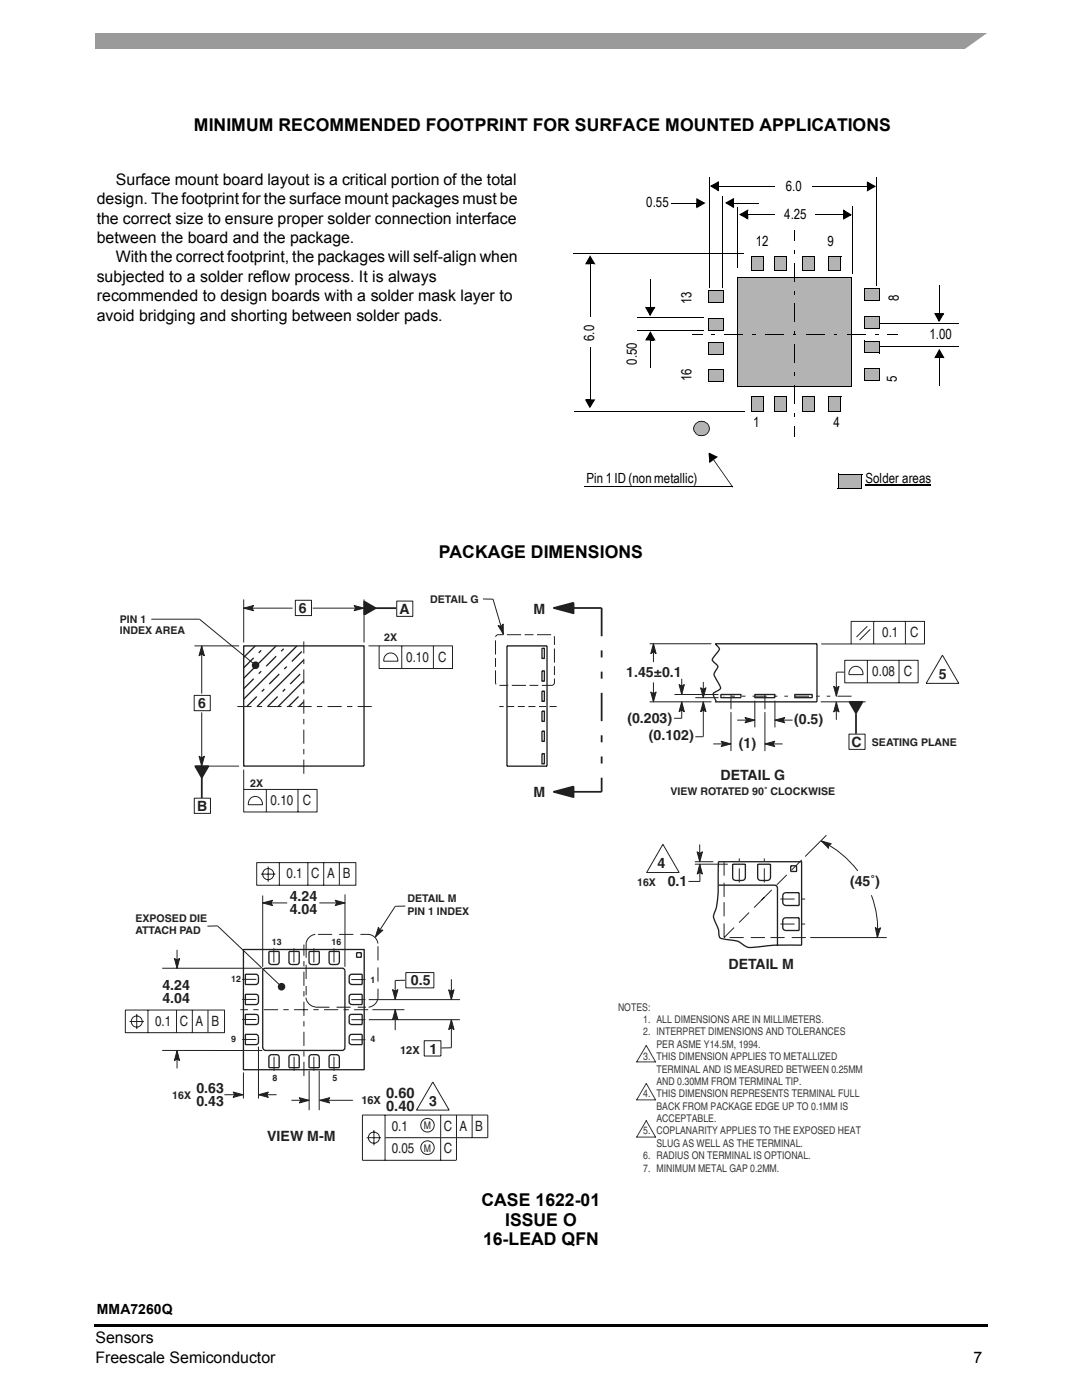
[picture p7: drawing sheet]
<svg xmlns="http://www.w3.org/2000/svg" width="216mm" height="279mm" viewBox="0 0 216 279" stroke-linecap="round" stroke-linejoin="round" font-family="sans-serif">
<path d="M18.8 264.3h178v.6h-178zM196.8 264.3h.3v.6h-.3z" fill="#000"/>
<path d="M19 6.6h177.8v3.2h-177.8z" fill="#9a9a9a"/>
<path d="M192 10.2l5.3-3.8h1.5v3.8z" fill="#fff"/>
<path d="M50.2 128.9l-1.6 1.4M129 216.2l1.8 3.3h-3.8zM129 208.6l1.8 3.3h-3.8zM129 223.6l1.8 3.3h-3.8z" fill="none" stroke="#343a3c" stroke-width=".2"/>
<g fill="none" stroke="#231f20" stroke-width=".26">
<path d="M143.4 172h16.6v16.6h-2.1a55.7 55.7 0 0 0-8.5 .5l-1.4-.8a5.8 5.8 0 0 0-3.3-.8l-.6-.2a.89 .89 0 0 1-.7-1.1v-.7l-.5-1a2.65 2.65 0 0 1-.4-2.3 18.1 18.1 0 0 0 .8-7zM143.5 176.7h11M146.8 175.7h1.3M148.7 172.5h-2.5v2.6a.6 .6 0 0 0 .6 .6M148.7 175.1a.6 .6 0 0 1-.6 .6M148.7 172.5v2.6M151.2 175.1a.63 .63 0 0 0 .6 .6M151.8 175.7h1.3M153.7 172.5h-2.5v2.6M153.7 172.5v2.6a.63 .63 0 0 1-.6 .6M154.5 176.6a.63 .63 0 0 1 .6 .7v11.3M157.8 172.8h1.1v1.1h-1.1z"/>
<path d="M159.5 178.2l-2.7-.1a.66 .66 0 0 0-.6 .7v1.3a.64 .64 0 0 0 .6 .6M159.5 178.2v2.5M156.8 183.1a.63 .63 0 0 0-.6 .7v1.3a.61 .61 0 0 0 .6 .6h2.7M156.8 183.2h2.7v2.5M156.8 180.7h2.7"/>
</g>
<path d="M144.5 179v-8.1M147.5 176.1v-4.8M152 179.6l8.2-8.2M152.5 176.1v-4.8M155.7 179.4h5M144.5 187.1l8.2-8.2M144.5 187.1v-8.1M152.6 187.1h-8.1M155.7 184.4h5M160.8 187.1h-8.2" fill="none" stroke="#231f20" stroke-width=".2" stroke-dasharray="2.8 1.4" stroke-linecap="butt"/>
<path d="M138.6 172h3.7M138.6 172.5h6.6M164.9 166.7l-4.2 4.2M173.9 178.7a19.2 19.2 0 0 1 1.2 8.4M161.7 187.1h15.2" fill="none" stroke="#231f20" stroke-width=".2"/>
<path d="M174.7 185.1l.5 .4 .5-.3-.6 1.9z" fill-rule="evenodd" fill="#231f20"/>
<path d="M174.7 185.1l.5 .4 .5-.3-.6 1.9z" fill="none" stroke="#231f20" stroke-width=".2"/>
<path d="M163.9 167.9l2 .5-.6 .3v.6z" fill-rule="evenodd" fill="#231f20"/>
<path d="M139.6 172.5l.1 3.4M163.9 167.8a20.6 20.6 0 0 1 7.3 6M163.9 167.9l2 .5-.6 .3v.6z" fill="none" stroke="#231f20" stroke-width=".2"/>
<path d="M139.6 172.5l.6 1.9-.6-.3-.5 .3z" fill-rule="evenodd" fill="#231f20"/>
<path d="M139.6 168.5v3.5M139.6 172.5l.6 1.9-.6-.3-.5 .3z" fill="none" stroke="#231f20" stroke-width=".2"/>
<path d="M139.1 170l.5 .3 .6-.3-.6 2z" fill-rule="evenodd" fill="#231f20"/>
<path d="M132.3 168.5l3.2 5.6h-6.5zM137.4 175.9h2.3M139.1 170l.5 .3 .6-.3-.6 2z" fill="none" stroke="#231f20" stroke-width=".2"/>
<path d="M48.6 128.9h24v24h-24z" fill="#fff"/>
<path d="M48.6 128.9h24v24h-24z" fill="none" stroke="#231f20" stroke-width=".26"/>
<path d="M48.6 119.6v8.6M40.2 128.9v9.5M73.5 128.9h2.2M38.8 152.9h8.9M48.6 153.6v3.9" fill="none" stroke="#231f20" stroke-width=".2"/>
<path d="M40.2 128.9l.6 2-.6-.3-.5 .3z" fill-rule="evenodd" fill="#231f20"/>
<path d="M40.2 128.9l.6 2-.6-.3-.5 .3zM62.4 121.4h10.2" fill="none" stroke="#231f20" stroke-width=".2"/>
<path d="M70.7 120.8l1.9 .6-1.9 .5 .3-.5z" fill-rule="evenodd" fill="#231f20"/>
<path d="M70.7 120.8l1.9 .6-1.9 .5 .3-.5zM40.2 142.2v10.7" fill="none" stroke="#231f20" stroke-width=".2"/>
<path d="M39.7 150.9l.5 .3 .6-.3-.6 2z" fill-rule="evenodd" fill="#231f20"/>
<path d="M48.6 121.4h9.8M39.7 150.9l.5 .3 .6-.3-.6 2z" fill="none" stroke="#231f20" stroke-width=".2"/>
<path d="M48.6 121.4l2-.6-.3 .6 .3 .5z" fill-rule="evenodd" fill="#231f20"/>
<path d="M48.6 121.4l2-.6-.3 .6 .3 .5z" fill="none" stroke="#231f20" stroke-width=".2"/>
<path d="M75 121.4h4.1" fill="none" stroke="#231f20" stroke-width=".35"/>
<path d="M72.7 120.1l2.2 1.3-2.2 1.3z" fill="#231f20"/>
<path d="M72.7 120.1l2.2 1.3-2.2 1.3zM40.3 155.2v4.1" fill="none" stroke="#231f20" stroke-width=".35"/>
<path d="M39 152.9h2.6l-1.3 2.3z" fill="#231f20"/>
<path d="M39 152.9h2.6l-1.3 2.3z" fill="none" stroke="#231f20" stroke-width=".35"/>
<path d="M39.8 123.6l11.2 9.2" fill="none" stroke="#231f20" stroke-width=".2"/>
<circle cx="51" cy="132.8" r=".59" fill="#231f20"/>
<circle cx="51" cy="132.8" r=".59" fill="none" stroke="#231f20" stroke-width=".35"/>
<path d="M30.2 123.6h9.6" fill="none" stroke="#231f20" stroke-width=".2"/>
<path d="M38.7 138.8h3.3v3h-3.3z" fill="#fff"/>
<path d="M38.7 138.8h3.3v3h-3.3z" fill="none" stroke="#231f20" stroke-width=".2"/>
<path d="M38.8 159.3h3.2v3h-3.2z" fill="#fff"/>
<path d="M75.7 128.9h14.6v4.5h-14.6zM79.4 132h-2.8a1.43 1.43 0 0 1 1.4-1.7 1.43 1.43 0 0 1 1.4 1.7M80.2 128.9v4.5M86.5 128.9v4.5M38.8 159.3h3.2v3h-3.2zM48.6 157.5h14.7v4.5h-14.7zM53.1 157.5v4.5M59.5 157.5v4.5M49.5 160.6a1.43 1.43 0 0 1 1.5-1.7 1.43 1.43 0 0 1 1.4 1.7M49.6 160.6h2.8" fill="none" stroke="#231f20" stroke-width=".2"/>
<path d="M79.2 120h3.2v3h-3.2z" fill="#fff"/>
<path d="M79.2 120h3.2v3h-3.2z" fill="none" stroke="#231f20" stroke-width=".2"/>
<path d="M58.9 119.8h3.3v3.1h-3.3z" fill="#fff"/>
<path d="M58.9 119.8h3.3v3.1h-3.3zM72.6 119.6v8.6M38.8 128.9h8.9" fill="none" stroke="#231f20" stroke-width=".2"/>
<path d="M60.6 154.4v-26.4M74.2 141h-27.2" fill="none" stroke="#231f20" stroke-width=".2" stroke-dasharray="2.8 1.1 1.1 1.1" stroke-linecap="butt"/>
<path d="M101.2 128.9h7.9v24h-7.9z" fill="none" stroke="#231f20" stroke-width=".26"/>
<path d="M108.1 133.9h.5v2h-.5z" fill="#fff"/>
<path d="M108.1 133.9h.5v2h-.5z" fill="none" stroke="#231f20" stroke-width=".26"/>
<path d="M108.1 137.9h.5v2.1h-.5z" fill="#fff"/>
<path d="M108.1 137.9h.5v2.1h-.5z" fill="none" stroke="#231f20" stroke-width=".26"/>
<path d="M108.1 141.9h.5v2.1h-.5z" fill="#fff"/>
<path d="M108.1 141.9h.5v2.1h-.5z" fill="none" stroke="#231f20" stroke-width=".26"/>
<path d="M108.1 145.9h.5v2.1h-.5z" fill="#fff"/>
<path d="M108.1 145.9h.5v2.1h-.5z" fill="none" stroke="#231f20" stroke-width=".26"/>
<path d="M108.1 129.4h.5v2h-.5z" fill="#fff"/>
<path d="M108.1 129.4h.5v2h-.5z" fill="none" stroke="#231f20" stroke-width=".26"/>
<path d="M108.1 150.4h.5v2h-.5z" fill="#fff"/>
<path d="M108.1 150.4h.5v2h-.5z" fill="none" stroke="#231f20" stroke-width=".26"/>
<path d="M110.5 121.3h9.6" fill="none" stroke="#231f20" stroke-width=".35"/>
<path d="M110.5 121.3l3.9-1v2.1z" fill="#231f20"/>
<path d="M110.5 121.3l3.9-1v2.1zM110.5 158h9.6" fill="none" stroke="#231f20" stroke-width=".35"/>
<path d="M110.5 158l3.9-1v2.1z" fill="#231f20"/>
<path d="M110.5 158l3.9-1v2.1z" fill="none" stroke="#231f20" stroke-width=".35"/>
<path d="M120.1 121.3v36.7" fill="none" stroke="#231f20" stroke-width=".35" stroke-dasharray="5.6 2.8 1.4 2.8 1.4 2.8" stroke-linecap="butt"/>
<path d="M96.8 128.5h3.7v3.5h-3.7z" fill="#fff"/>
<path d="M96.8 128.5h3.7v3.5h-3.7z" fill="none" stroke="#fff" stroke-width=".2"/>
<path d="M111.1 141h-11.5" fill="none" stroke="#231f20" stroke-width=".2" stroke-dasharray="1.4 .7" stroke-linecap="butt"/>
<path d="M142.7 128.5h20.3v11.6h-20.3M143 128.6l-.1 .1 .1 .1a.7 .7 0 0 1 .4 1.1l-1.1 1.4a.83 .83 0 0 0 .5 1.2l.3 .3a.96 .96 0 0 1-.4 1.1 1.04 1.04 0 0 0 .1 1.5l1 1.9-.2 .3-1.1 .6a1.15 1.15 0 0 0 .3 1.5l.1 .2" fill="none" stroke="#231f20" stroke-width=".26"/>
<path d="M143.8 138.6h4.1v.6h-4.1z" fill="#fff"/>
<path d="M143.8 138.6h4.1v.6h-4.1z" fill="none" stroke="#231f20" stroke-width=".26"/>
<path d="M150.6 138.6h4v.6h-4z" fill="#fff"/>
<path d="M150.6 138.6h4v.6h-4z" fill="none" stroke="#231f20" stroke-width=".26"/>
<path d="M158.6 138.6h3.5v.6h-3.5z" fill="#fff"/>
<path d="M158.6 138.6h3.5v.6h-3.5z" fill="none" stroke="#231f20" stroke-width=".26"/>
<path d="M138.7 139.2h4.7M129.6 140.1h12.3M163.8 140.1h8.9" fill="none" stroke="#231f20" stroke-width=".2"/>
<path d="M170.8 142.4v4" fill="none" stroke="#231f20" stroke-width=".35"/>
<path d="M169.5 140.1h2.6l-1.3 2.2z" fill="#231f20"/>
<path d="M169.5 140.1h2.6l-1.3 2.2z" fill="none" stroke="#231f20" stroke-width=".35"/>
<path d="M140.3 140.1v6.9" fill="none" stroke="#231f20" stroke-width=".2"/>
<path d="M140.3 140.1l.6 1.9-.6-.3-.5 .3z" fill-rule="evenodd" fill="#231f20"/>
<path d="M136 140.1v3.2M140.3 140.1l.6 1.9-.6-.3-.5 .3z" fill="none" stroke="#231f20" stroke-width=".2"/>
<path d="M136 140.1l.5 1.9-.5-.3-.5 .3z" fill-rule="evenodd" fill="#231f20"/>
<path d="M140.3 136.1v3.1M136 140.1l.5 1.9-.5-.3-.5 .3z" fill="none" stroke="#231f20" stroke-width=".2"/>
<path d="M139.8 137.3l.5 .3 .6-.3-.6 1.9z" fill-rule="evenodd" fill="#231f20"/>
<path d="M139.8 137.3l.5 .3 .6-.3-.6 1.9zM166.9 134.1v4.8" fill="none" stroke="#231f20" stroke-width=".2"/>
<path d="M166.4 137l.5 .3 .5-.3-.5 1.9z" fill-rule="evenodd" fill="#231f20"/>
<path d="M129.6 128.5h12.3M130.4 128.5v3.6M163.9 128.5h5.9M166.4 137l.5 .3 .5-.3-.5 1.9z" fill="none" stroke="#231f20" stroke-width=".2"/>
<path d="M130.4 128.5l.5 1.9-.5-.3-.5 .3z" fill-rule="evenodd" fill="#231f20"/>
<path d="M130.4 128.5l.5 1.9-.5-.3-.5 .3zM130.4 136.2v3.9" fill="none" stroke="#231f20" stroke-width=".2"/>
<path d="M129.9 138.1l.5 .3 .5-.3-.5 2z" fill-rule="evenodd" fill="#231f20"/>
<path d="M129.9 138.1l.5 .3 .5-.3-.5 2zM166.9 140.1v3.6" fill="none" stroke="#231f20" stroke-width=".2"/>
<path d="M166.9 140.1l.5 2-.5-.3-.5 .3z" fill-rule="evenodd" fill="#231f20"/>
<path d="M168.6 131.8h14.6v4.5h-14.6zM169.7 133.5a1.42 1.42 0 0 1 1.7-.4 1.42 1.42 0 0 1 .8 1.6l-2.8-.1v-.4zM169.8 124h14.7v4.5h-14.7zM173.1 125l-2.2 2.1M173.1 131.8v4.5M173.7 125.6l-2.2 2.1M174.3 124v4.5M179.4 131.8v4.5M180.7 124v4.5M166.9 140.1l.5 2-.5-.3-.5 .3z" fill="none" stroke="#231f20" stroke-width=".2"/>
<path d="M169.4 146.5h3.2v3.1h-3.2z" fill="#fff"/>
<path d="M150.6 139.8v5.4M154.6 139.8v5.4M167 134.1h1.5M188.1 130.8l3.2 5.6h-6.5zM138.7 147h1.6M145.9 142.1v7.8M147.1 143.7h3.5M152.6 142.1v7.8M169.4 146.5h3.2v3.1h-3.2z" fill="none" stroke="#231f20" stroke-width=".2"/>
<path d="M148.7 143.2l1.9 .5-1.9 .5 .3-.5z" fill-rule="evenodd" fill="#231f20"/>
<path d="M142.3 148.5h3.6M148.7 143.2l1.9 .5-1.9 .5 .3-.5z" fill="none" stroke="#231f20" stroke-width=".2"/>
<path d="M143.9 147.9l2 .6-2 .5 .3-.5z" fill-rule="evenodd" fill="#231f20"/>
<path d="M143.9 147.9l2 .6-2 .5 .3-.5zM152.6 148.5h3.6" fill="none" stroke="#231f20" stroke-width=".2"/>
<path d="M152.6 148.5l2-.6-.3 .6 .3 .5z" fill-rule="evenodd" fill="#231f20"/>
<path d="M152.6 148.5l2-.6-.3 .6 .3 .5zM154.6 143.7h3.6" fill="none" stroke="#231f20" stroke-width=".2"/>
<path d="M154.6 143.7l2-.5-.3 .5 .3 .5z" fill-rule="evenodd" fill="#231f20"/>
<path d="M134.6 138.6h8.8M136 135.5v3.1M154.6 143.7l2-.5-.3 .5 .3 .5z" fill="none" stroke="#231f20" stroke-width=".2"/>
<path d="M145.9 141.5v-3.4M152.6 141.5v-3.4" fill="none" stroke="#231f20" stroke-width=".2" stroke-dasharray="2.8 1.4" stroke-linecap="butt"/>
<path d="M169.9 138.9h-25.5" fill="none" stroke="#231f20" stroke-width=".2" stroke-dasharray="2.8 1.4 .7 1.4 .7 1.4" stroke-linecap="butt"/>
<path d="M135.5 136.6l.5 .3 .5-.3-.5 2z" fill-rule="evenodd" fill="#231f20"/>
<path d="M135.5 136.6l.5 .3 .5-.3-.5 2zM134.5 143.3h1.5" fill="none" stroke="#231f20" stroke-width=".2"/>
<path d="M48.6 189.5h24.1v24h-24.1z" fill="#fff"/>
<g fill="none" stroke="#231f20" stroke-width=".26">
<path d="M48.6 189.5h24.1v24h-24.1zM51.1 194.4l.2 .1 .3 .4v1.1l-.3 .4-2.3 .1M51.1 194.4l-2.1 .1v2M55.7 189.9h-2v2.1M55.7 189.9l-.1 2.3-.4 .3h-1l-.3-.1-.3-.4M57.6 192l.3 .4 .3 .1h1l.4-.3 .1-2.3h-2v2.1M61.6 192l.3 .4 .3 .1 1.2-.1 .3-.4M61.7 192v-2.1h2v2.1M65.7 189.9v2.3l.5 .3h1l.4-.3 .1-.2M65.7 189.9h2v2.1M68.3 193.2l.4 .3 .1 .2-.1 15.7-.4 .2h-15.4l-.4-.2v-.3M68.3 193.2l-15.6 .1-.3 .4v15.4"/>
<path d="M69.7 200l.2 .4 .3 .1h2.1M70.2 198.4l-.5 .3v1.3M70.2 198.4h2.1v2M70.2 196.5h2.1M71.2 190.1h.9v.9h-.9zM72.3 196.5v-2.1h-2.1l-.5 .3v1.3l.2 .4 .3 .1M49 200.4v-2h2.1l.4 .3 .1 1.3-.3 .4-2.3 .1M49 206.4l2.3 .1 .3 .4-.1 1.3-.4 .3h-2.1v-2M49 202.4l2.3 .1 .3 .5-.1 1.2-.4 .3h-2.1v-2M55.7 211l-.1-.3-.4-.2-1.3 .1-.2 .4v2.1h2M55.7 211v2.1M59.2 210.5l.4 .2 .1 .3v2.1h-2v-2.4l.5-.2h1"/>
<path d="M61.7 210.7l.5-.2h1l.4 .2 .1 2.4h-2zM65.7 213.1v-2.4a1.71 1.71 0 0 1 1.7-.1l.3 .4v2.1h-2M69.7 203.9l.2 .5 .3 .1M70.2 202.4l-.5 .3v1.3M70.2 202.4h2.1M72.3 206.4l-2.4 .1-.2 .4v1.1l.2 .4 .3 .1M72.3 206.5v2h-2.1M72.3 202.5v2h-2.1"/>
</g>
<path d="M68.8 178.5v14.5M73.6 199.5h18.2M78.9 201.5v4.1" fill="none" stroke="#231f20" stroke-width=".2"/>
<path d="M78.9 201.5l.5 2-.5-.3-.6 .3z" fill-rule="evenodd" fill="#231f20"/>
<path d="M78.9 195.7v3.8M73.6 203.5h18.2M78.9 201.5l.5 2-.5-.3-.6 .3z" fill="none" stroke="#231f20" stroke-width=".2"/>
<path d="M78.3 197.5l.6 .3 .5-.3-.5 2z" fill-rule="evenodd" fill="#231f20"/>
<path d="M52.4 178.7v14.3M43.4 184.8l12.8 12.1M78.3 197.5l.6 .3 .5-.3-.5 2zM48.6 214v5.2M51.6 208.9v10.3M61.7 213.7v7.9M63.7 213.7v7.9" fill="none" stroke="#231f20" stroke-width=".2"/>
<circle cx="56.2" cy="196.9" r=".58" fill="#231f20"/>
<circle cx="56.2" cy="196.9" r=".58" fill="none" stroke="#231f20" stroke-width=".35"/>
<path d="M43.4 184.8h-2M58.2 219.6h3.5" fill="none" stroke="#231f20" stroke-width=".2"/>
<path d="M59.7 219.1l2 .5-2 .5 .3-.5z" fill-rule="evenodd" fill="#231f20"/>
<path d="M59.7 219.1l2 .5-2 .5 .3-.5zM63.8 219.6h6.6" fill="none" stroke="#231f20" stroke-width=".2"/>
<path d="M63.8 219.6l2-.5-.3 .5 .3 .5z" fill-rule="evenodd" fill="#231f20"/>
<path d="M63.7 180.2h5.1M63.8 219.6l2-.5-.3 .5 .3 .5z" fill="none" stroke="#231f20" stroke-width=".2"/>
<path d="M66.9 179.7l1.9 .5-1.9 .5 .3-.5z" fill-rule="evenodd" fill="#231f20"/>
<path d="M66.9 179.7l1.9 .5-1.9 .5 .3-.5zM52.4 180.2h4.9" fill="none" stroke="#231f20" stroke-width=".2"/>
<path d="M52.4 180.2l2-.5-.3 .5 .3 .5z" fill-rule="evenodd" fill="#231f20"/>
<path d="M52.4 180.2l2-.5-.3 .5 .3 .5zM44.8 218.5h3.7" fill="none" stroke="#231f20" stroke-width=".2"/>
<path d="M46.5 217.9l2 .6-2 .5 .3-.5z" fill-rule="evenodd" fill="#231f20"/>
<path d="M46.5 217.9l2 .6-2 .5 .3-.5zM51.6 218.5h3.6" fill="none" stroke="#231f20" stroke-width=".2"/>
<path d="M51.6 218.5l1.9-.6-.3 .6 .3 .5z" fill-rule="evenodd" fill="#231f20"/>
<g fill="none" stroke="#231f20" stroke-width=".2">
<path d="M51.2 172.2h19.8v4.5h-19.8zM52.1 174.4h2.8M53.5 172.9v3.1M55.7 172.2v4.5M61.4 172.2v4.5M64.6 172.2v4.5M67.7 172.2v4.5M80.9 180.8l-2 .1-4 6.1M51.6 218.5l1.9-.6-.3 .6 .3 .5zM73.2 227h2.8M74.6 225.5v3.1M76.8 222.5v9.1"/>
<path d="M76.9 227h20.4v-4.5h-25v9.1h18.7M87.9 222.5v9.1M91.1 222.5v9.1M94.2 222.5v4.5"/>
<circle cx="53.5" cy="174.4" r="1.11"/>
<circle cx="74.6" cy="227" r="1.11"/>
<circle cx="85.3" cy="229" r="1.35"/>
<circle cx="85.3" cy="224.6" r="1.35"/>
</g>
<path d="M60.6 214.7v-26.2M73.5 201.5h-25.5" fill="none" stroke="#231f20" stroke-width=".2" stroke-dasharray="2.8 1.1 1.1 1.1" stroke-linecap="butt"/>
<path d="M61.1 188.3a2.16 2.16 0 0 1 2.3-1.8M61.1 188.3v10.3M63.4 186.5h10.2M73.5 186.5a2.12 2.12 0 0 1 1.9 2.3M75.4 199.2a2.13 2.13 0 0 1-2.4 1.8M75.4 188.8v10.4M62.9 200.9a2.12 2.12 0 0 1-1.9-2.3M62.9 201h10.1" fill="none" stroke="#231f20" stroke-width=".2" stroke-dasharray="2.8 1.4" stroke-linecap="butt"/>
<path d="M75.5 185.1l.3 .5h.6l-1.5 1.4z" fill-rule="evenodd" fill="#231f20"/>
<path d="M96.4 119.5l2 .1 2 7M75.5 185.1l.3 .5h.6l-1.5 1.4z" fill="none" stroke="#231f20" stroke-width=".2"/>
<path d="M99.4 124.8l.6 .2 .4-.4v2z" fill-rule="evenodd" fill="#231f20"/>
<path d="M99.4 124.8l.6 .2 .4-.4v2zM32.4 193.2h19.7M35.3 189.5v3.7M32.4 209.6l19.9 .1" fill="none" stroke="#231f20" stroke-width=".2"/>
<path d="M34.8 191.3l.5 .3 .5-.3-.5 1.9z" fill-rule="evenodd" fill="#231f20"/>
<path d="M34.8 191.3l.5 .3 .5-.3-.5 1.9zM35.3 209.7v3.5" fill="none" stroke="#231f20" stroke-width=".2"/>
<path d="M35.3 209.7l.5 2-.5-.3-.5 .3z" fill-rule="evenodd" fill="#231f20"/>
<g fill="none" stroke="#231f20" stroke-width=".2">
<path d="M80.9 195.6l-2 .1M25 201.6h19.8v4.5h-19.8zM25.9 203.9h2.8M27.3 202.4v3M29.5 201.6v4.5M35.2 201.6v4.5M35.3 209.7l.5 2-.5-.3-.5 .3zM38.4 201.6v4.5M41.5 201.6v4.5"/>
<circle cx="27.3" cy="203.9" r="1.1"/>
</g>
<path d="M84.6 207.7h3.4v3.1h-3.4z" fill="#fff"/>
<path d="M74.3 201.5h6.4M84.6 207.7h3.4v3.1h-3.4z" fill="none" stroke="#231f20" stroke-width=".2"/>
<g fill="none" stroke="#231f20" stroke-width=".2" stroke-dasharray="2.8 1.4" stroke-linecap="butt">
<path d="M48.3 199.5h3.7M48.3 195.5h3.7M54.6 189.2v3.8M58.6 189.2v3.8M62.6 189.2v3.8M66.6 189.2v3.8M72.9 199.5h-3.7M72.9 195.5h-3.7M48.3 207.5h3.7M48.3 203.5h3.7M54.7 213.7v-3.7M58.7 213.7v-3.7"/>
<path d="M62.6 213.7v-3.7M66.6 213.7v-3.7M72.9 207.5h-3.7M72.9 203.5h-3.7"/>
</g>
<path d="M81 194.1h5.6v3.1h-5.6z" fill="#fff"/>
<path d="M81 194.1h5.6v3.1h-5.6zM90.1 195.4v4.1" fill="none" stroke="#231f20" stroke-width=".2"/>
<path d="M89.5 197.5l.6 .3 .5-.3-.5 2z" fill-rule="evenodd" fill="#231f20"/>
<path d="M89.5 197.5l.6 .3 .5-.3-.5 2zM90.1 203.5v5.6" fill="none" stroke="#231f20" stroke-width=".2"/>
<path d="M90.1 203.5l.5 2-.5-.3-.6 .3z" fill-rule="evenodd" fill="#231f20"/>
<path d="M86.4 215.9l3.2 5.6h-6.5zM90.1 203.5l.5 2-.5-.3-.6 .3zM90.1 209.1h-2" fill="none" stroke="#231f20" stroke-width=".2"/>
<path d="M50.9 128.9l-2.3 2.3M55.1 128.9l-6.5 6.5M59.3 128.9l-10.7 10.6M60.6 131.7l-9.3 9.3M60.6 135.9l-5.1 5.1M60.6 140l-.9 1" fill="none" stroke="#231f20" stroke-width=".26"/>
<path d="M48.6 133.3l4.4-4.4M48.6 137.5l8.6-8.6M49.2 141l11.4-11.4M53.4 141l7.2-7.2M57.6 141l3-3" fill="none" stroke="#231f20" stroke-width=".26" stroke-dasharray="2.8 1.4 .7 1.4" stroke-linecap="butt"/>
<path d="M98.9 126.9l.5-.2h11l.2 .5v9.3l-.5 .3-10.9-.1-.3-.5z" fill="none" stroke="#231f20" stroke-width=".2" stroke-dasharray="2.8 .7 1.8 .7" stroke-linecap="butt"/>
<path d="M147.1 55.4h22.8v21.8h-22.8z" fill="#b3b3b3"/>
<path d="M147.1 55.4h22.9M147.1 55.3v21.9M169.9 55.4v21.9M147 77.2h22.9" fill="none" stroke="#000" stroke-width=".2"/>
<g fill="#fff">
<path d="M136.1 56.8h2.9v3.9h-2.9z"/>
<path d="M177.5 56.1h3.4v4h-3.4z"/>
<path d="M136.1 71h3.7v5h-3.7z"/>
<path d="M177.1 72.4h3.8v3.9h-3.8z"/>
<path d="M125.2 67.7h3.7v5.1h-3.7z"/>
<path d="M116.6 64h3.8v5h-3.8z"/>
<path d="M172.7 94.5h13.4v2.9h-13.4z"/>
</g>
<path d="M172.7 96.7h13.1" fill="none" stroke="#000" stroke-width=".21"/>
<path d="M117 94.6h22.1v2.2h-22.1z" fill="#fff"/>
<path d="M172.6 57.7h2.9v2.3h-2.9z" fill="#b3b3b3"/>
<path d="M172.5 60h3M172.6 57.7h3M172.6 57.6v2.4M175.5 57.7v2.4" fill="none" stroke="#000" stroke-width=".2"/>
<path d="M172.6 63.2h2.9v2.4h-2.9z" fill="#b3b3b3"/>
<path d="M172.5 65.6h3M172.6 63.2h3M172.6 63.2v2.4M175.5 63.2v2.5" fill="none" stroke="#000" stroke-width=".2"/>
<path d="M172.6 68.1h2.9v2.3h-2.9z" fill="#b3b3b3"/>
<path d="M172.5 70.4h3M172.6 68.1h3M172.6 68v2.4M175.5 68.1v2.4" fill="none" stroke="#000" stroke-width=".2"/>
<path d="M172.6 73.5h2.9v2.4h-2.9z" fill="#b3b3b3"/>
<path d="M172.5 75.9h3M172.6 73.5h3M172.6 73.4v2.5M175.5 73.5v2.4" fill="none" stroke="#000" stroke-width=".2"/>
<path d="M141.4 58h2.9v2.3h-2.9z" fill="#b3b3b3"/>
<path d="M141.4 57.9v2.4M141.4 58h3M144.3 58v2.4M141.4 60.3h2.9" fill="none" stroke="#000" stroke-width=".2"/>
<path d="M141.4 63.5h2.9v2.4h-2.9z" fill="#b3b3b3"/>
<path d="M141.4 65.9h2.9M141.4 63.5v2.4M141.4 63.5h3M144.3 63.5v2.5" fill="none" stroke="#000" stroke-width=".2"/>
<path d="M141.4 68.4h2.9v2.3h-2.9z" fill="#b3b3b3"/>
<path d="M141.4 70.7h2.9M141.4 68.3v2.4M141.4 68.4h3M144.3 68.4v2.4" fill="none" stroke="#000" stroke-width=".2"/>
<path d="M141.4 73.8h2.9v2.4h-2.9z" fill="#b3b3b3"/>
<path d="M141.4 76.2h2.9M141.4 73.7v2.5M141.4 73.8h3M144.3 73.8v2.4" fill="none" stroke="#000" stroke-width=".2"/>
<path d="M149.9 79.2h2.4v2.8h-2.4z" fill="#b3b3b3"/>
<path d="M149.9 79.1v2.9M149.9 79.2h2.5M152.3 79.2v2.9M149.9 82h2.4" fill="none" stroke="#000" stroke-width=".2"/>
<path d="M154.6 79.2h2.3v2.8h-2.3z" fill="#b3b3b3"/>
<path d="M154.6 79.2h2.4M154.6 79.1v2.9M156.9 79.2v2.9M154.5 82h2.4" fill="none" stroke="#000" stroke-width=".2"/>
<path d="M160.2 79.2h2.4v2.8h-2.4z" fill="#b3b3b3"/>
<path d="M160.2 79.2h2.4M160.2 79.1v2.9M162.6 79.2v2.9M160.1 82h2.5" fill="none" stroke="#000" stroke-width=".2"/>
<path d="M165.4 79.2h2.4v2.8h-2.4z" fill="#b3b3b3"/>
<path d="M165.4 79.1v2.9M165.4 79.2h2.5M167.8 79.2v2.9M165.3 82h2.5" fill="none" stroke="#000" stroke-width=".2"/>
<path d="M149.9 51.2h2.4v2.8h-2.4z" fill="#b3b3b3"/>
<path d="M149.9 54h2.4M149.9 51.1v2.9M149.9 51.2h2.5M152.3 51.2v2.9" fill="none" stroke="#000" stroke-width=".2"/>
<path d="M154.6 51.2h2.3v2.8h-2.3z" fill="#b3b3b3"/>
<path d="M154.5 54h2.4M154.6 51.2h2.4M154.6 51.1v2.9M156.9 51.2v2.9" fill="none" stroke="#000" stroke-width=".2"/>
<path d="M160.2 51.2h2.4v2.8h-2.4z" fill="#b3b3b3"/>
<path d="M160.1 54h2.5M160.2 51.2h2.4M160.2 51.1v2.9M162.6 51.2v2.9" fill="none" stroke="#000" stroke-width=".2"/>
<path d="M165.4 51.2h2.4v2.8h-2.4z" fill="#b3b3b3"/>
<g fill="none" stroke="#000" stroke-width=".2">
<path d="M141.5 35.4v22M144.2 39.1v18.2M174.9 35.4v21.7M114.5 50.7h34M147.1 41.4v12.1M158.6 46v2.1M158.6 52.5v3.7M165.3 54h2.5M165.4 51.1v2.9M165.4 51.2h2.5M167.8 51.2v2.9M170.2 41.2v13.4"/>
<path d="M127.1 63.4h13.3M127.1 66h13.3M138 66.8h2.2M144.5 66.8h3.8M152.7 66.8h3.7M158.6 60.6v3.7M158.6 68.7v3.8M158.6 76.8v3.8M160.8 66.8h3.7M169 66.8h3.7M175.6 64.5h15.7M175.6 69.2h15.7"/>
<path d="M177.1 66.8h2.1M114.6 82.2h33.9M158.6 85v2.1"/>
</g>
<path d="M158.5 50h.2v.6h-.2zM158.5 58.1h.2v.6h-.2zM142 66.7h.7v.2h-.7zM150.2 66.7h.6v.2h-.6zM158.3 66.7h.6v.2h-.6zM158.5 66.2h.2v.6h-.2zM158.5 74.3h.2v.7h-.2zM166.5 66.7h.5v.2h-.5zM174.6 66.7h.6v.2h-.6zM158.5 82.5h.2v.6h-.2z" fill="#000"/>
<path d="M138.9 84.5a1.5 1.5 0 0 1 2.3 .1 1.5 1.5 0 0 1-.6 2.3 1.5 1.5 0 0 1-1.9-.5 1.5 1.5 0 0 1 .2-1.9z" fill-rule="evenodd" fill="#b3b3b3"/>
<path d="M138.8 84.5a1.65 1.65 0 0 1 1.8-.4 1.65 1.65 0 0 1 1 1.4l-.1 .1-.1-.6-.3-.5-.5-.3h-.6h-.6l-.5 .3-.3 .5-.1 .6 .4 .9 .5 .3 .6 .1 .5-.1 .6-.3 .3-.5 .1-.5 .1 .1a1.64 1.64 0 0 1-1.9 1.5 1.64 1.64 0 0 1-1.2-2.2zM141.5 85.5l.1 .1z" fill="#000"/>
<path d="M167.2 94.7h4.8v2.7h-4.8z" fill="#b3b3b3"/>
<g fill="none" stroke="#000" stroke-width=".2">
<path d="M143.5 37.2h11.1M162.2 37.2h10.8M117.7 52.8v10.4M129.8 55.8v5.5M134 40.5h4.9M146.5 40.5h4.9M149.3 42.8h5.3M162.7 42.8h5.5M187.4 57v5.5M117.7 69.2v10.5M129.8 67.9v5.5M187.4 71.5v5.4"/>
<path d="M116.7 97h29.5M167.1 97.4h4.9M167.2 94.7h4.9M167.2 94.6v2.8M172 94.7v2.8"/>
</g>
<g fill="#000">
<path d="M143.1 36.4h.4v.8h-.4zM143.4 37.1l.1 .2zM141.7 37.1l1.8-.9-.1 .4-1.3 .7-.2-.3 1.5 .8-.2 .3-.1-.9h.4v1zM173 36.2l1.8 1-1.8 1 .1-.4 1.3-.8 .1 .3-1.4-.7 .1-.3 .1 .9h-.3zM173 37.2h.3v.7h-.3zM173 37.1l.1 .2zM117.6 52.7l.2 .1zM117.7 50.9l1.1 1.8h-.4l-.8-1.3 .3-.2-.7 1.5-.3-.2 .8-.1v.3h-.9zM117.7 52.4h.8v.3h-.8zM138.9 39.5l1.9 1-1.9 1.1 .1-.5 1.3-.7 .2 .3-1.5-.7 .2-.3 .1 .8h-.4zM138.9 40.5h.4v.8h-.4zM138.9 40.4l.1 .2z"/>
<path d="M146.1 39.8h.4v.7h-.4zM146.4 40.4l.1 .2zM144.7 40.5l1.8-1-.1 .4-1.3 .7-.2-.3 1.5 .8-.2 .3-.1-.9h.4v1zM149 42.1h.3v.7h-.3zM149.2 42.8l.1 .1zM147.4 42.8l1.9-1-.1 .4-1.3 .8-.2-.3 1.5 .7-.1 .3-.1-.9h.3v1zM168.2 42.8l.1 .1zM168.2 41.8l1.8 1.1-1.8 1 .1-.5 1.3-.7 .2 .3-1.5-.8 .2-.2 .1 .8h-.4zM168.2 42.8h.4v.8h-.4zM117.6 79.7l.2 .1zM116.7 79.7l.4 .1 .8 1.3-.3 .1 .7-1.4 .3 .2-.9 .1v-.4h1.1l-1.1 1.7zM129 61.3h.8v.3h-.8z"/>
<path d="M129.7 61.3h.1zM129.7 67.9h.1zM128.7 61.3h.4l.8 1.4-.3 .1 .7-1.5 .3 .2-.8 .1v-.3h1l-1 1.8zM129.8 66.1l1 1.8h-.4l-.8-1.4 .3-.1-.7 1.5-.3-.2 .9-.1v.3h-1.1zM129.8 67.6h.7v.3h-.7zM186.7 62.5h.7v.3h-.7zM187.3 62.5l.2 .1zM187.3 71.4l.2 .1zM186.4 62.5l.4 .1 .7 1.3-.3 .2 .8-1.5 .3 .1-.9 .1v-.3h1l-1 1.8zM187.4 69.6l1.1 1.9-.5-.1-.7-1.3 .3-.2-.7 1.5-.3-.2 .8-.1v.4h-1zM187.4 71.1h.8v.4h-.8zM117 79.7h.7v.4h-.7z"/>
<path d="M141.4 90.3l1.9 .9-.4 .2-1.4-.7 .1-.3 .3 1.7h-.4l.7-.5 .2 .2-.8 .7zM142.3 91.8h.2zM142.4 91.9l.1-.1 3.8 5.4h-.2zM142.2 91.6l.6-.5 .2 .3-.6 .4zM146.1 97.2h.2z"/>
</g>
<g fill="#000">
<path d="M142 37.2l1.3-.8v1.5zM173.1 36.4l1.4 .8-1.4 .7zM117.7 51.3l.8 1.3h-1.5zM139.1 39.8l1.3 .7-1.3 .8zM145 40.5l1.3-.7v1.5zM147.8 42.8l1.3-.7v1.5zM168.4 42.1l1.3 .7-1.3 .8zM117 79.9h1.5l-.8 1.3zM129 61.4h1.5l-.7 1.3zM129.8 66.5l.7 1.3h-1.5zM186.7 62.7h1.5l-.8 1.3zM187.4 70l.8 1.3h-1.5z"/>
<path d="M141.6 90.6l1.3 .6-1.2 .9z"/>
</g>
<g font-size="3.5">
<text x="38.7" y="26.2">MINIMUM RECOMMENDED FOOTPRINT FOR SURFACE MOUNTED APPLICATIONS</text>
<text x="87.6" y="111.4">PACKAGE DIMENSIONS</text>
<text x="96.1" y="240.7">CASE 1622-01</text>
<text x="100.8" y="244.6">ISSUE O</text>
<text x="96.4" y="248.5">16-LEAD QFN</text>
</g>
<g font-size="3.2">
<text x="19.3" y="40.7">design. The footprint for the surface mount packages must be</text>
<text x="23.1" y="36.9">Surface mount board layout is a critical portion of the total</text>
<text x="19.3" y="44.6">the correct size to ensure proper solder connection interface</text>
<text x="19.3" y="48.5">between the board and the package.</text>
<text x="23.1" y="52.4">With the correct footprint, the packages will self-align when</text>
<text x="19.3" y="56.3">subjected to a solder reflow process. It is always</text>
<text x="19.3" y="60.2">recommended to design boards with a solder mask layer to</text>
<text x="19.3" y="64">avoid bridging and shorting between solder pads.</text>
<text x="19" y="268.1">Sensors</text>
<text x="19" y="272">Freescale Semiconductor</text>
<text x="194.2" y="272">7</text>
</g>
<g font-size="2.9" fill="#231f20">
<text x="77.1" y="219.2">0.60</text>
<text x="77.1" y="221.7">0.40</text>
</g>
<g font-size="2.8">
<text x="128.9" y="41.4">0.55</text>
<text x="156.8" y="38.1">6.0</text>
<text x="156.5" y="43.7">4.25</text>
<text x="150.8" y="49.2">12</text>
<text x="165.1" y="49.2">9</text>
<text x="138" y="60.7" transform="rotate(-90 138 60.7)">13</text>
<text x="179.3" y="60.1" transform="rotate(-90 179.3 60.1)">8</text>
<text x="118.5" y="68.1" transform="rotate(-90 118.5 68.1)">6.0</text>
<text x="185.5" y="67.7">1.00</text>
<text x="127.1" y="72.8" transform="rotate(-90 127.1 72.8)">0.50</text>
<text x="138" y="76" transform="rotate(-90 138 76)">16</text>
<text x="179" y="76.3" transform="rotate(-90 179 76.3)">5</text>
<text x="150.3" y="85.2">1</text>
<text x="166.3" y="85.2">4</text>
<text x="117" y="96.5">Pin 1 ID (non metallic)</text>
<text x="172.7" y="96.4">Solder areas</text>
<text x="19.3" y="262.3">MMA7260Q</text>
</g>
<g font-size="2.8" fill="#231f20">
<text x="59.7" y="122.4">6</text>
<text x="79.7" y="122.5">A</text>
<text x="106.5" y="122.5">M</text>
<text x="176" y="127.2">0.1</text>
<text x="181.6" y="127.2">C</text>
<text x="81.1" y="132.1">0.10</text>
<text x="87.5" y="132.1">C</text>
<text x="125" y="135">1.45±0.1</text>
<text x="174.1" y="134.9">0.08</text>
<text x="180.4" y="134.9">C</text>
<text x="187.3" y="135.5">5</text>
<text x="39.5" y="141.4">6</text>
<text x="125.2" y="144.3">(0.203)</text>
<text x="129.5" y="147.7">(0.102)</text>
<text x="147.4" y="149.3">(1)</text>
<text x="158.5" y="144.6">(0.5)</text>
<text x="169.9" y="149.1">C</text>
<text x="143.8" y="155.8">DETAIL G</text>
<text x="39.3" y="161.9">B</text>
<text x="54" y="160.7">0.10</text>
<text x="60.4" y="160.7">C</text>
<text x="106.5" y="159.1">M</text>
<text x="131.2" y="173.3">4</text>
<text x="57.2" y="175.3">0.1</text>
<text x="57.8" y="179.8">4.24</text>
<text x="62.1" y="175.3">C</text>
<text x="65.3" y="175.3">A</text>
<text x="68.4" y="175.3">B</text>
<text x="133.2" y="176.9">0.1</text>
<text x="169.6" y="176.9">(45˚)</text>
<text x="57.8" y="182.4">4.04</text>
<text x="32.4" y="197.6">4.24</text>
<text x="82" y="196.7">0.5</text>
<text x="145.4" y="193.4">DETAIL M</text>
<text x="32.4" y="200.1">4.04</text>
<text x="31" y="204.7">0.1</text>
<text x="35.9" y="204.7">C</text>
<text x="39" y="204.7">A</text>
<text x="42.2" y="204.7">B</text>
<text x="85.7" y="210.3">1</text>
<text x="39.2" y="218.2">0.63</text>
<text x="39.2" y="220.8">0.43</text>
<text x="85.7" y="220.7">3</text>
<text x="53.3" y="227.7">VIEW M-M</text>
<text x="78.2" y="225.7">0.1</text>
<text x="88.5" y="225.7">C</text>
<text x="91.7" y="225.7">A</text>
<text x="94.8" y="225.7">B</text>
<text x="78.2" y="230.2">0.05</text>
<text x="88.5" y="230.2">C</text>
</g>
<g font-size="2.2" fill="#231f20">
<text x="79.9" y="210.3">12X</text>
<text x="72.1" y="220.4">16X</text>
</g>
<g font-size="2.1" fill="#231f20">
<text x="23.9" y="124.3">PIN 1</text>
<text x="85.8" y="120.4">DETAIL G</text>
<text x="23.9" y="126.5">INDEX AREA</text>
<text x="76.7" y="128">2X</text>
<text x="174" y="148.8">SEATING PLANE</text>
<text x="49.9" y="157.1">2X</text>
<text x="133.8" y="158.6">VIEW ROTATED 90˚ CLOCKWISE</text>
<text x="127.1" y="176.8">16X</text>
<text x="27" y="183.9">EXPOSED DIE</text>
<text x="81.3" y="180.1">DETAIL M</text>
<text x="81.3" y="182.5">PIN 1 INDEX</text>
<text x="27" y="186.4">ATTACH PAD</text>
<text x="34.4" y="219.3">16X</text>
<text x="84.6" y="225.4">M</text>
<text x="84.6" y="229.8">M</text>
</g>
<g font-size="2.1" fill="#343a3c">
<text x="123.3" y="201.7">NOTES:</text>
<text x="128.3" y="204.2">1. ALL DIMENSIONS ARE IN MILLIMETERS.</text>
<text x="128.3" y="206.6">2. INTERPRET DIMENSIONS AND TOLERANCES</text>
<text x="131" y="209.1">PER ASME Y14.5M, 1994.</text>
<text x="128.3" y="211.6">3. THIS DIMENSION APPLIES TO METALLIZED</text>
<text x="131" y="214.1">TERMINAL AND IS MEASURED BETWEEN 0.25MM</text>
<text x="128.3" y="219">4. THIS DIMENSION REPRESENTS TERMINAL FULL</text>
<text x="131" y="216.5">AND 0.30MM FROM TERMINAL TIP.</text>
<text x="131" y="221.5">BACK FROM PACKAGE EDGE UP TO 0.1MM IS</text>
<text x="128.3" y="226.4">5. COPLANARITY APPLIES TO THE EXPOSED HEAT</text>
<text x="131" y="223.9">ACCEPTABLE.</text>
<text x="128.3" y="231.3">6. RADIUS ON TERMINAL IS OPTIONAL.</text>
<text x="128.3" y="233.8">7. MINIMUM METAL GAP 0.2MM.</text>
<text x="131" y="228.9">SLUG AS WELL AS THE TERMINAL.</text>
</g>
<g font-size="1.8" fill="#231f20">
<text x="54.3" y="188.6">13</text>
<text x="66.2" y="188.6">16</text>
<text x="46.2" y="196">12</text>
<text x="74" y="196.1">1</text>
<text x="46.2" y="207.9">9</text>
<text x="74" y="208">4</text>
<text x="54.3" y="215.7">8</text>
<text x="66.4" y="215.7">5</text>
</g>
</svg>
